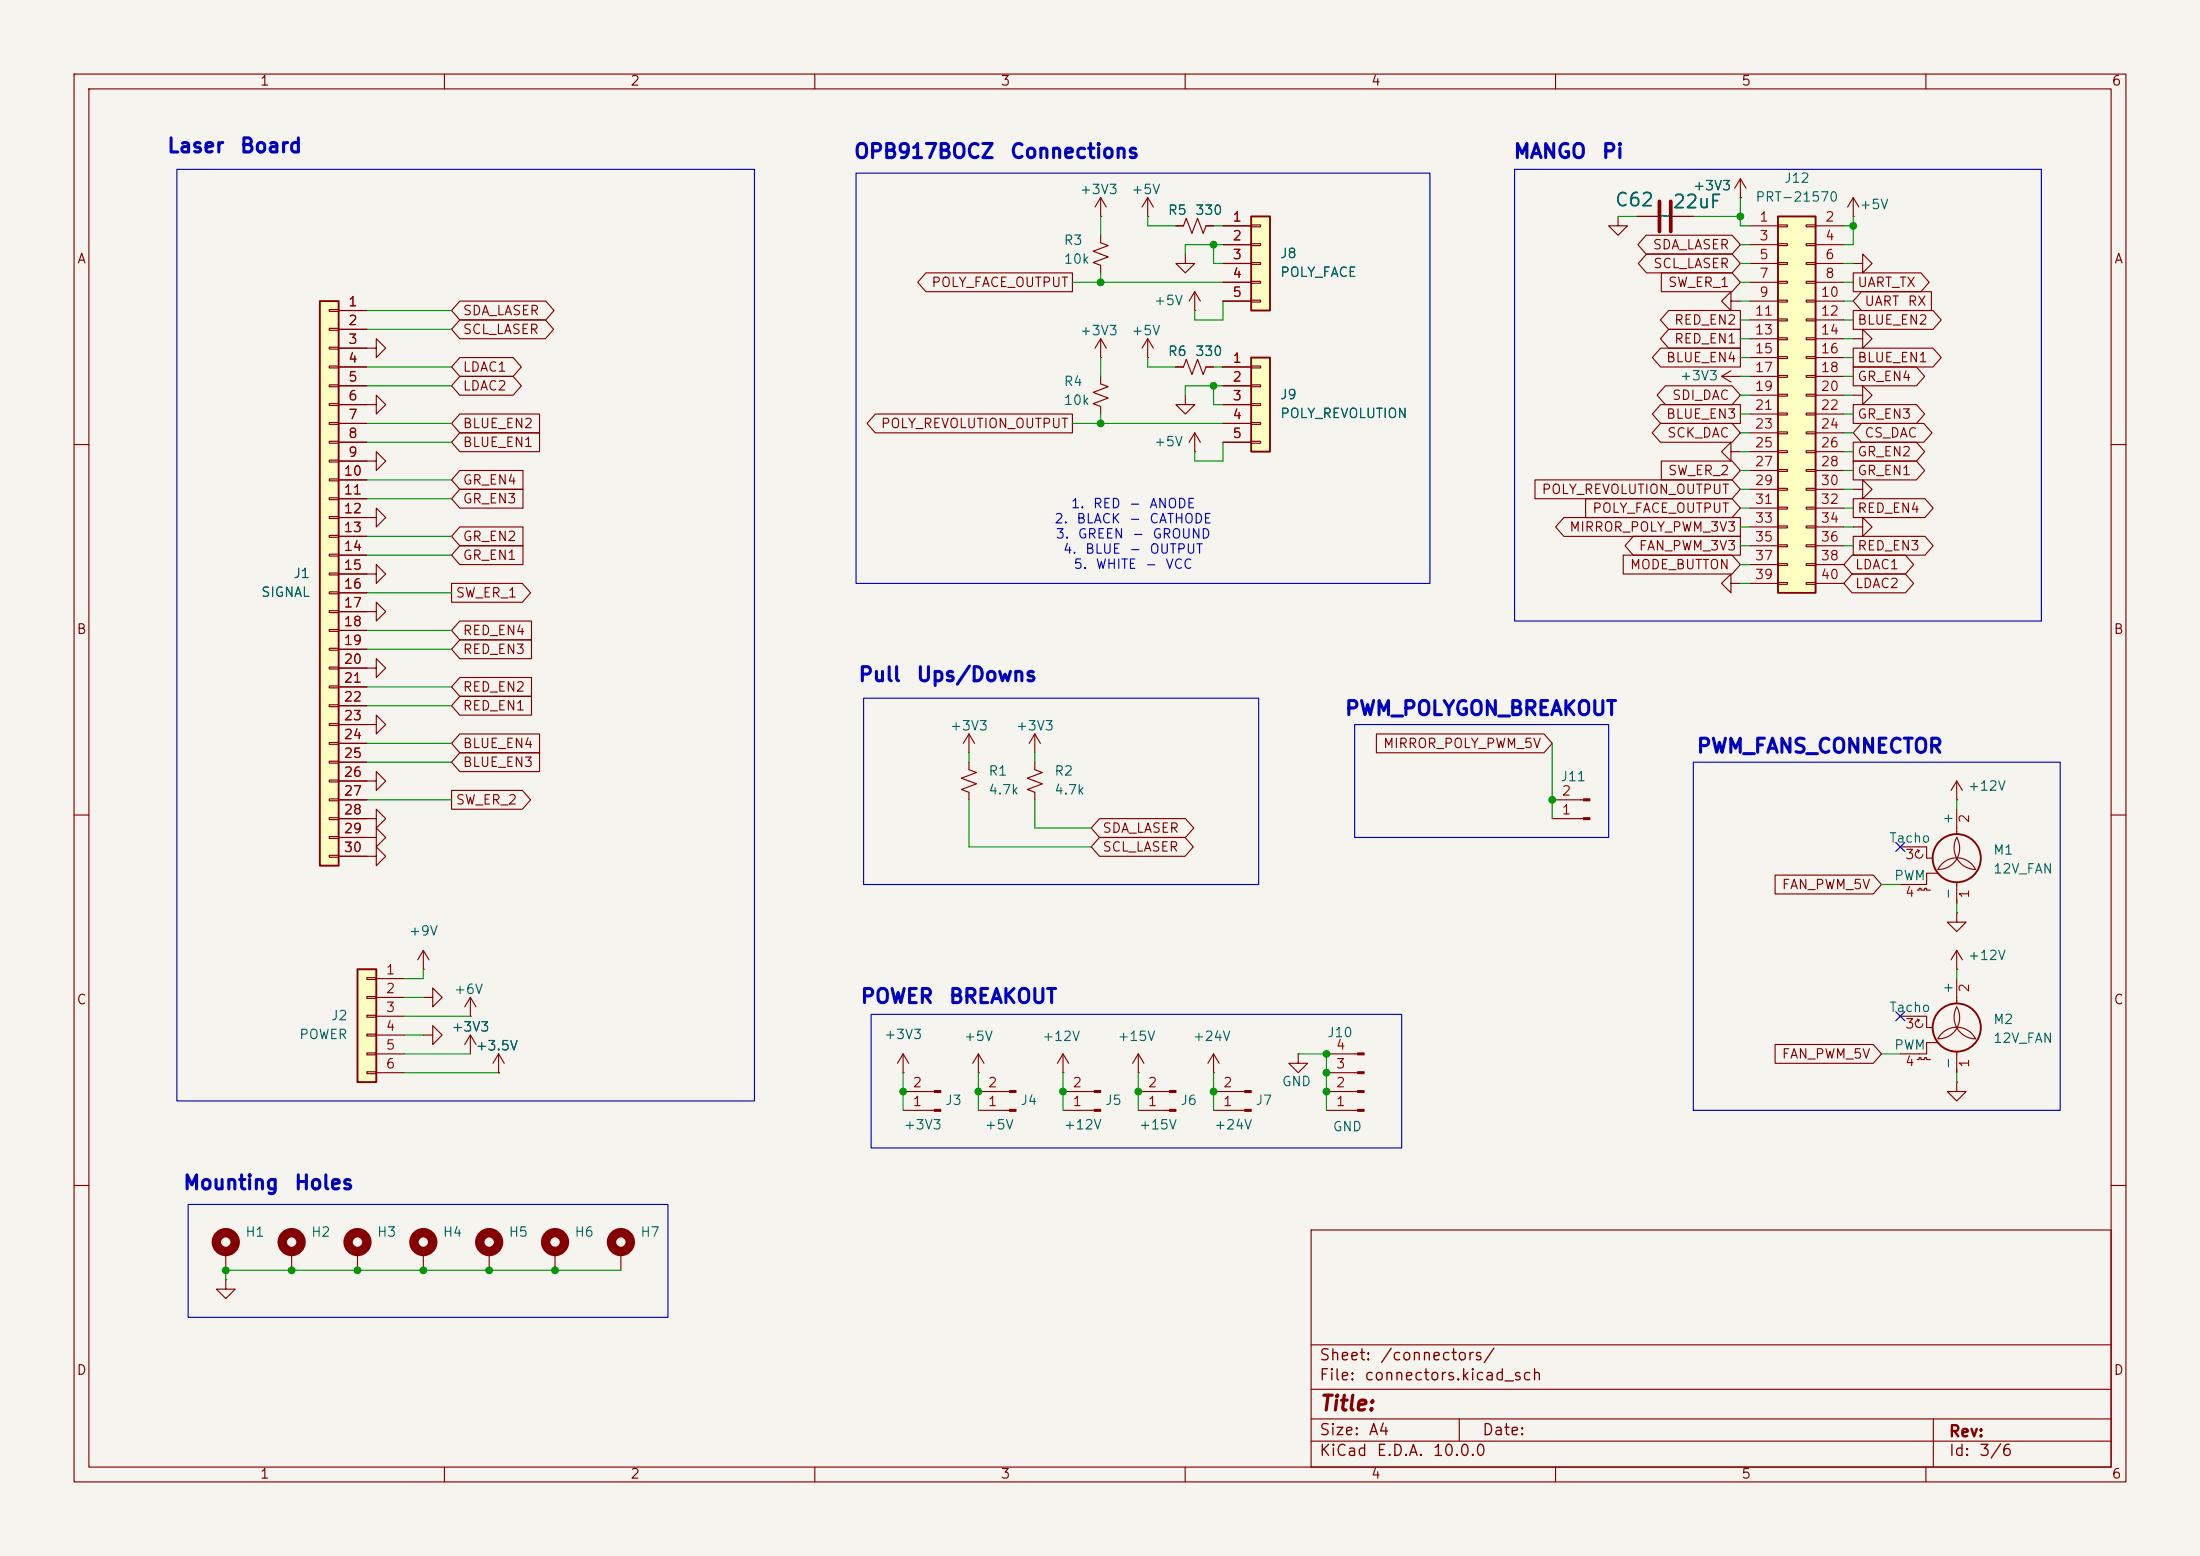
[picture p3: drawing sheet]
<svg xmlns="http://www.w3.org/2000/svg" width="297mm" height="210mm" viewBox="0 0 297 210" stroke-linecap="round" stroke-linejoin="round" font-family="sans-serif">
<path d="M0 0h297v210h-297z" fill="#f5f4ef" stroke="#f5f4ef" stroke-width=".14"/>
<g fill="none" stroke="#840000" stroke-width=".15">
<path d="M10 10h277v190h-277zM12 12h273v186h-273zM60 10v2M110 10v2M160 10v2M210 10v2M260 10v2M148.6 29.2h.1M148.6 26.7l-.8 1.2M148.6 26.7l.8 1.2M148.6 26.7v2.5M221 29.2h2.8"/>
<path d="M225.8 29.2h2.8M154.9 48.3h.1M154.9 45.7l-.7 1.3M154.9 45.7l.8 1.3M154.9 45.7v2.6M233.7 40.6v-1.2l-1.3 1.2 1.3 1.3v-1.3h1.2M250.2 45.7h1.3v-1.2l1.2 1.2-1.2 1.3v-1.3M10 60h2M285 60h2M10 110h2M130.8 102.9v1l1 .4-2 .7 2 .8-2 .8 1 .3v1.1M285 110h2"/>
<path d="M121.9 144.8h.1M121.9 142.2l-.7 1.3M121.9 142.2l.8 1.3M121.9 142.2v2.6M132.1 144.8h.1M132.1 142.2l-.8 1.3M132.1 142.2l.7 1.3M132.1 142.2v2.6M143.5 144.8h.1M143.5 142.2l-.8 1.3M143.5 142.2l.8 1.3M143.5 142.2v2.6"/>
<path d="M163.8 144.8h.1M163.8 142.2l-.7 1.3M163.8 142.2l.8 1.3M163.8 142.2v2.6M10 160h2M57.1 168.9v2.6M177 166h108v32h-108zM285 160h2M60 198v2M110 198v2M160 198v2M177 194.5h108"/>
<path d="M177 191.5h108M177 187.5h108M177 181.5h108M197 191.5v3M210 198v2M260 198v2M261 191.5v6.5"/>
</g>
<circle cx="57.1" cy="167.6" r="1.27" fill="none" stroke="#840000" stroke-width="1.3"/>
<path d="M224 27.2v4M225.6 27.2v4" fill="none" stroke="#840000" stroke-width=".51"/>
<path d="M43.2 40.6h2.5v76.2h-2.5z" fill="#ffffc2"/>
<path d="M43.2 40.6h2.5v76.2h-2.5z" fill="none" stroke="#840000" stroke-width=".25"/>
<g fill="none" stroke="#840000" stroke-width=".15">
<path d="M44.4 41.8h1.3v.2h-1.3zM44.4 44.3h1.3v.3h-1.3zM44.4 46.9h1.3v.2h-1.3zM44.4 49.4h1.3v.3h-1.3zM44.4 51.9h1.3v.3h-1.3zM44.4 54.5h1.3v.2h-1.3zM44.4 57h1.3v.3h-1.3zM44.4 59.6h1.3v.2h-1.3zM45.7 47h5.1v-1.3l1.3 1.3-1.3 1.3v-1.3M45.7 41.9h3.8M45.7 44.5h3.8M45.7 49.5h3.8"/>
<path d="M45.7 52.1h3.8M45.7 54.6h3.8M45.7 57.2h3.8M45.7 59.7h3.8M44.4 62.1h1.3v.3h-1.3zM44.4 64.6h1.3v.3h-1.3zM44.4 67.2h1.3v.2h-1.3zM44.4 69.7h1.3v.3h-1.3zM44.4 72.3h1.3v.2h-1.3zM44.4 74.8h1.3v.3h-1.3zM44.4 77.3h1.3v.3h-1.3zM44.4 79.9h1.3v.2h-1.3z"/>
<path d="M45.7 62.2h3.8M45.7 64.8h3.8M45.7 67.3h3.8M45.7 69.9h3.8M45.7 72.4h3.8M45.7 74.9h3.8M45.7 77.5h3.8M44.4 82.4h1.3v.3h-1.3zM44.4 85h1.3v.2h-1.3zM44.4 87.5h1.3v.3h-1.3zM44.4 90h1.3v.3h-1.3zM44.4 92.6h1.3v.2h-1.3z"/>
<path d="M44.4 95.1h1.3v.3h-1.3zM44.4 97.7h1.3v.2h-1.3zM45.7 80h3.8M45.7 82.6h3.8M45.7 85.1h3.8M45.7 87.6h3.8M45.7 90.2h3.8M45.7 92.7h3.8M45.7 95.3h3.8M45.7 97.8h3.8M44.4 100.2h1.3v.3h-1.3zM44.4 102.7h1.3v.3h-1.3z"/>
<path d="M44.4 105.3h1.3v.2h-1.3zM44.4 107.8h1.3v.3h-1.3zM44.4 110.4h1.3v.2h-1.3zM44.4 112.9h1.3v.3h-1.3zM44.4 115.4h1.3v.3h-1.3zM45.7 113h5.1v-1.2l1.3 1.2-1.3 1.3v-1.3M45.7 110.5h5.1v-1.3l1.3 1.3-1.3 1.3v-1.3M45.7 115.6h5.1v-1.3l1.3 1.3-1.3 1.2v-1.2M45.7 100.3h3.8M45.7 102.9h3.8M45.7 105.4h3.8M45.7 108h3.8"/>
<path d="M63.5 137.2h.1M63.5 134.6l-.8 1.3M63.5 134.6l.8 1.3M63.5 134.6v2.6"/>
</g>
<path d="M48.3 130.8h2.5v15.3h-2.5z" fill="#ffffc2"/>
<path d="M48.3 130.8h2.5v15.3h-2.5z" fill="none" stroke="#840000" stroke-width=".25"/>
<g fill="none" stroke="#840000" stroke-width=".15">
<path d="M218.4 29.2v1.3h1.3l-1.3 1.3-1.2-1.3h1.2M234.9 26.7h.1M234.9 24.1l-.7 1.3M234.9 24.1l.8 1.3M234.9 24.1v2.6M232.4 50.8l1.3 .8M232.4 50.8h2.5M233.7 50l-1.3 .8M234.9 50.8h.1M233.7 61v-1.3l-1.3 1.3 1.3 1.2v-1.2h1.2M233.7 78.7v-1.2l-1.3 1.2 1.3 1.3v-1.3h1.2M49.5 132h1.3v.2h-1.3z"/>
<path d="M49.5 134.5h1.3v.2h-1.3zM49.5 137h1.3v.3h-1.3zM49.5 139.6h1.3v.2h-1.3zM50.8 132.1h3.8M50.8 134.6h3.8M50.8 137.2h3.8M50.8 139.7h3.8M57.1 130.8h.1M57.1 134.6h1.3v-1.2l1.3 1.2-1.3 1.3v-1.3M57.1 128.3l-.7 1.2M57.1 128.3l.8 1.2M57.1 128.3v2.5"/>
<path d="M49.5 142.1h1.3v.3h-1.3zM49.5 144.7h1.3v.2h-1.3zM50.8 142.2h3.8M50.8 144.8h3.8"/>
</g>
<path d="M240 29.2h5.1v50.8h-5.1z" fill="#ffffc2"/>
<g fill="none" stroke="#840000" stroke-width=".25">
<path d="M240 29.2h5.1v50.8h-5.1z"/>
<circle cx="264.2" cy="115.8" r="3.3"/>
<circle cx="264.2" cy="138.7" r="3.3"/>
</g>
<g fill="none" stroke="#840000" stroke-width=".15">
<path d="M148.6 31.8v1l1 .3-2 .8 2 .8-2 .7 1 .4v1M154.9 29.2h.1M154.9 26.7l-.7 1.2M154.9 26.7l.8 1.2M154.9 26.7v2.5M236.2 30.5h3.8M236.2 33h3.8M236.2 35.6h3.8M236.2 38.1h3.8M240 30.4h1.3v.2h-1.3zM240 32.9h1.3v.2h-1.3zM240 35.4h1.3v.3h-1.3z"/>
<path d="M240 38h1.3v.2h-1.3zM243.8 30.4h1.3v.2h-1.3zM243.8 32.9h1.3v.2h-1.3zM243.8 35.4h1.3v.3h-1.3zM243.8 38h1.3v.2h-1.3zM245.1 30.5h3.8M245.1 33h3.8M245.1 35.6h3.8M245.1 38.1h3.8M250.2 35.6h1.3v-1.3l1.2 1.3-1.2 1.2v-1.2M250.2 29.2h.1M250.2 26.7l-.8 1.2"/>
<path d="M250.2 26.7l.8 1.2M250.2 26.7v2.5M236.2 40.6h3.8M236.2 43.2h3.8M236.2 45.7h3.8M236.2 48.3h3.8M236.2 50.8h3.8M236.2 53.3h3.8M236.2 55.9h3.8M236.2 58.4h3.8M240 40.5h1.3v.3h-1.3zM240 43.1h1.3v.2h-1.3z"/>
<path d="M240 45.6h1.3v.2h-1.3zM240 48.1h1.3v.3h-1.3zM240 50.7h1.3v.2h-1.3zM240 53.2h1.3v.3h-1.3zM240 55.8h1.3v.2h-1.3zM240 58.3h1.3v.2h-1.3zM243.8 40.5h1.3v.3h-1.3zM243.8 43.1h1.3v.2h-1.3zM243.8 45.6h1.3v.2h-1.3zM243.8 48.1h1.3v.3h-1.3zM243.8 50.7h1.3v.2h-1.3zM243.8 53.2h1.3v.3h-1.3z"/>
<path d="M243.8 55.8h1.3v.2h-1.3zM243.8 58.3h1.3v.2h-1.3zM245.1 40.6h3.8M245.1 43.2h3.8M245.1 45.7h3.8M245.1 48.3h3.8M245.1 50.8h3.8M245.1 53.3h3.8M245.1 55.9h3.8M245.1 58.4h3.8M250.2 53.3h1.3v-1.2l1.2 1.2-1.2 1.3v-1.3M236.2 61h3.8"/>
<path d="M236.2 63.5h3.8M236.2 66h3.8M236.2 68.6h3.8M236.2 71.1h3.8M236.2 73.7h3.8M236.2 76.2h3.8M236.2 78.7h3.8M240 60.8h1.3v.3h-1.3zM240 63.4h1.3v.2h-1.3zM240 65.9h1.3v.3h-1.3zM240 68.5h1.3v.2h-1.3zM240 71h1.3v.2h-1.3z"/>
<path d="M240 73.5h1.3v.3h-1.3zM240 76.1h1.3v.2h-1.3zM240 78.6h1.3v.3h-1.3zM243.8 60.8h1.3v.3h-1.3zM243.8 63.4h1.3v.2h-1.3zM243.8 65.9h1.3v.3h-1.3zM243.8 68.5h1.3v.2h-1.3zM243.8 71h1.3v.2h-1.3zM243.8 73.5h1.3v.3h-1.3zM243.8 76.1h1.3v.2h-1.3zM243.8 78.6h1.3v.3h-1.3zM245.1 61h3.8"/>
<path d="M245.1 63.5h3.8M245.1 66h3.8M245.1 68.6h3.8M245.1 71.1h3.8M245.1 73.7h3.8M245.1 76.2h3.8M245.1 78.7h3.8M250.2 71.1h1.3v-1.2l1.2 1.2-1.2 1.3v-1.3M250.2 66h1.3v-1.2l1.2 1.2-1.2 1.3v-1.3M49.5 97.8h1.3v-1.3l1.3 1.3-1.3 1.3v-1.3M130.8 99.1l-.8 1.2M130.8 99.1l.8 1.2"/>
<path d="M130.8 99.1v2.5M139.7 99.1v2.5M139.7 99.1l-.8 1.2M139.7 99.1l.8 1.2M49.5 105.4h1.3v-1.3l1.3 1.3-1.3 1.3v-1.3M139.7 102.9v1l1 .4-2 .7 2 .8-2 .8 1 .3v1.1M209.5 110.5h4.3M209.5 108h4.3M256.5 114.3h3.6v1.5h.8M258.8 114.7l.3 .1M259.1 114.8a.51 .51 0 0 0-.5 .5 .51 .51 0 0 0 .5 .5 .51 .51 0 0 0 .5-.5M259.1 114.8l-.1 .3"/>
<path d="M261.6 117.9h-1.5v1.5h-3.6M264.2 108h.1M264.2 113a2.86 2.86 0 0 1-2.6 4.3 2.84 2.84 0 0 1 2.6-1.5 2.84 2.84 0 0 1 2.5 1.5 2.92 2.92 0 0 1-2.5-4.3zM264.2 105.4l-.8 1.3M264.2 105.4l.7 1.3M264.2 105.4v2.6M264.2 109.2v3.4M264.2 119.1v2.8M57.1 139.7h1.3v-1.3l1.3 1.3-1.3 1.3v-1.3M63.5 139.7l-.8 1.3M63.5 139.7l.8 1.3M63.5 139.7v2.5"/>
<path d="M256.5 137.2h3.6v1.5h.8M258.8 120.1h.3v-.2h.2v.2h.5v-.2h.3v.2h.5M258.8 137.5l.3 .2M259.1 137.7a.51 .51 0 0 0-.5 .5 .51 .51 0 0 0 .5 .5 .51 .51 0 0 0 .5-.5M259.1 137.7l-.1 .2M264.2 123.2v1.3h1.2l-1.2 1.2-1.3-1.2h1.3M264.2 123.2h.1M264.2 135.9a2.86 2.86 0 0 1-2.6 4.3 2.84 2.84 0 0 1 2.6-1.6 2.84 2.84 0 0 1 2.5 1.6 2.92 2.92 0 0 1-2.5-4.3zM264.2 130.8h.1M264.2 128.3v2.5M264.2 132.1v3.3M264.2 128.3l-.8 1.2"/>
<path d="M264.2 128.3l.7 1.2M67.3 144.8h.1M67.3 142.2l-.8 1.3M67.3 142.2l.8 1.3M67.3 142.2v2.6M121.9 149.9h4.2M121.9 147.3h4.2M132.1 149.9h4.2M132.1 147.3h4.2M143.5 149.9h4.2M143.5 147.3h4.2M153.7 149.9h4.2"/>
<path d="M153.7 147.3h4.2M163.8 149.9h4.2M163.8 147.3h4.2M175.3 142.2v1.3h1.2l-1.2 1.3-1.3-1.3h1.3M175.3 142.2h.1M179.1 149.9h4.2M179.1 147.3h4.2M179.1 144.8h4.2M179.1 142.2h4.2M258.8 143h.3v-.3h.2v.3h.5v-.3h.3v.3h.5M261.6 140.7h-1.5v1.5h-3.6M264.2 146.1v1.2h1.2l-1.2 1.3-1.3-1.3h1.3"/>
<path d="M264.2 146.1h.1M264.2 141.9v2.9M30.5 172.7v1.3h1.2l-1.2 1.3-1.3-1.3h1.3M30.5 172.7h.1M30.5 168.9v2.6M39.4 168.9v2.6M48.3 168.9v2.6M83.8 168.9v2.6"/>
</g>
<g fill="#840000" stroke="#840000" stroke-width=".15">
<path d="M183.3 149.7h.8v.3h-.8z"/>
<path d="M183.3 147.2h.8v.2h-.8z"/>
<path d="M183.3 144.7h.8v.2h-.8z"/>
<path d="M183.3 142.1h.8v.3h-.8z"/>
<path d="M168 149.7h.9v.3h-.9z"/>
<path d="M168 147.2h.9v.2h-.9z"/>
<path d="M147.7 149.7h.9v.3h-.9z"/>
<path d="M147.7 147.2h.9v.2h-.9z"/>
<path d="M136.3 149.7h.9v.3h-.9z"/>
<path d="M136.3 147.2h.9v.2h-.9z"/>
<path d="M157.9 149.7h.8v.3h-.8z"/>
<path d="M157.9 147.2h.8v.2h-.8z"/>
<path d="M126.1 149.7h.9v.3h-.9z"/>
<path d="M126.1 147.2h.9v.2h-.9z"/>
<path d="M213.8 110.4h.8v.2h-.8z"/>
<path d="M213.8 107.8h.8v.3h-.8z"/>
</g>
<g fill="none" stroke="#840000" stroke-width="1.3">
<circle cx="30.5" cy="167.6" r="1.27"/>
<circle cx="39.4" cy="167.6" r="1.27"/>
<circle cx="48.3" cy="167.6" r="1.27"/>
<circle cx="83.8" cy="167.6" r="1.27"/>
</g>
<path d="M168.9 29.2h2.5v12.7h-2.5z" fill="#ffffc2"/>
<path d="M168.9 29.2h2.5v12.7h-2.5z" fill="none" stroke="#840000" stroke-width=".25"/>
<g fill="none" stroke="#840000" stroke-width=".15">
<path d="M165.1 30.5h3.8M165.1 33h3.8M165.1 35.6h3.8M165.1 38.1h3.8M168.9 30.4h1.3v.2h-1.3zM168.9 32.9h1.3v.2h-1.3zM168.9 35.4h1.3v.3h-1.3zM168.9 38h1.3v.2h-1.3zM165.1 40.6h3.8M168.9 40.5h1.3v.3h-1.3zM49.5 77.5h1.3v-1.3l1.3 1.3-1.3 1.2v-1.2M49.5 90.2h1.3v-1.3l1.3 1.3-1.3 1.2v-1.2"/>
<path d="M49.5 82.6h1.3v-1.3l1.3 1.3-1.3 1.2v-1.2"/>
</g>
<path d="M168.9 48.3h2.5v12.7h-2.5z" fill="#ffffc2"/>
<path d="M168.9 48.3h2.5v12.7h-2.5z" fill="none" stroke="#840000" stroke-width=".25"/>
<g fill="none" stroke="#840000" stroke-width=".15">
<path d="M125 36.8h19.8v2.6h-19.8l-1.1-1.3zM158.7 30.5h1.1l.3-1 .8 2 .8-2 .7 2 .4-1h1M160 34.3v1.3h1.3l-1.3 1.2-1.3-1.2h1.3M161.3 39.4l-.8 1.2M161.3 39.4l.8 1.2M161.3 39.4v2.5M165.1 30.5h3.8M165.1 33h3.8M165.1 35.6h3.8M165.1 38.1h3.8M221 29.2h2.8M222.2 31.7h11.6l1.1 1.3-1.1 1.3h-11.6l-1.1-1.3z"/>
<path d="M222.3 34.3h11.5l1.1 1.3-1.1 1.2h-11.5l-1.1-1.2zM224.3 36.8h9.5l1.1 1.3-1.1 1.3h-9.5zM225.8 29.2h2.8M234.9 26.7h.1M250.2 36.8h9.1l1.1 1.3-1.1 1.3h-9.1zM251.3 39.4h9.4v2.5h-9.4l-1.1-1.3zM45.7 54.6h5.1v-1.3l1.3 1.3-1.3 1.3v-1.3M45.7 49.5h3.8M45.7 52.1h3.8M45.7 57.2h3.8M45.7 59.7h3.8M45.7 41.9h3.8"/>
<path d="M45.7 44.5h3.8M45.7 47h3.8M62.1 58.4h10.7v2.6h-10.7l-1.1-1.3zM62.1 55.9h10.7v2.5h-10.7l-1.1-1.2zM62.1 48.3h7.2l1.1 1.2-1.1 1.3h-7.2l-1.1-1.3zM62.1 43.2h11.5l1.1 1.3-1.1 1.2h-11.5l-1.1-1.2zM62.1 40.6h11.6l1.1 1.3-1.1 1.3h-11.6l-1.1-1.3zM62.1 50.8h7.2l1.1 1.3-1.1 1.2h-7.2l-1.1-1.2zM118.2 55.9h26.6v2.5h-26.6l-1.1-1.2zM148.6 50.8v1l1 .4-2 .8 2 .7-2 .8 1 .4v1M148.6 48.3h.1M148.6 45.7v2.6"/>
<path d="M148.6 45.7l-.8 1.3M148.6 45.7l.8 1.3M158.7 49.5h1.1l.3-1 .8 2 .8-2 .7 2 .4-1h1M160 53.3v1.3h1.3l-1.3 1.3-1.3-1.3h1.3M161.3 41.9h.1M161.3 58.4v2.6M161.3 58.4l-.8 1.3M161.3 58.4l.8 1.3M165.1 49.5h3.8M165.1 52.1h3.8M165.1 54.6h3.8M165.1 57.2h3.8"/>
<path d="M165.1 59.7h3.8M165.1 40.6h3.8M168.9 49.4h1.3v.3h-1.3zM168.9 51.9h1.3v.3h-1.3zM168.9 54.5h1.3v.2h-1.3zM168.9 57h1.3v.3h-1.3zM168.9 59.6h1.3v.2h-1.3zM224.2 57.1h9.6l1.1 1.3-1.1 1.3h-9.6l-1.2-1.3zM224.2 54.6h10.7v2.6h-10.7l-1.1-1.3zM224.2 47h10.7v2.5h-10.7l-1.1-1.2zM224.8 52.1h9l1.1 1.2-1.1 1.3h-9l-1.1-1.3zM225.3 44.4h9.6v2.6h-9.6l-1.1-1.3z"/>
<path d="M225.3 41.9h9.6v2.6h-9.6l-1.1-1.3zM250.2 47h10.8l1.1 1.3-1.1 1.2h-10.8zM250.2 49.5h8.5l1.1 1.3-1.1 1.3h-8.5zM250.2 54.6h8.5l1.1 1.3-1.1 1.3h-8.5zM250.2 59.7h8.5l1.1 1.3-1.1 1.2h-8.5zM250.2 41.9h10.8l1.1 1.3-1.1 1.3h-10.8zM251.3 57.1h8.4l1.1 1.3-1.1 1.3h-8.4l-1.1-1.3zM45.7 69.9h5.1v-1.3l1.3 1.3-1.3 1.2v-1.2M45.7 62.2h5.1v-1.2l1.3 1.2-1.3 1.3v-1.3M45.7 64.8h3.8M45.7 67.3h3.8M45.7 72.4h3.8"/>
<path d="M45.7 74.9h3.8M45.7 77.5h3.8M61 78.7h9.5l1.1 1.3-1.1 1.3h-9.5zM62.1 66h8.5v2.6h-8.5l-1.1-1.3zM62.1 63.5h8.5v2.5h-8.5l-1.1-1.2zM62.1 71.1h8.5v2.6h-8.5l-1.1-1.3zM62.1 73.7h8.5v2.5h-8.5l-1.1-1.3zM161.3 61h.1M207.2 64.8h26.6l1.1 1.2-1.1 1.3h-26.6zM211.1 69.8h23.8v2.6h-23.8l-1.1-1.3zM214.1 67.3h19.7l1.1 1.3-1.1 1.3h-19.7zM219.1 74.9h14.7l1.1 1.3-1.1 1.3h-14.7z"/>
<path d="M220.5 72.4h14.4v2.5h-14.4l-1.1-1.2zM224.3 62.2h9.5l1.1 1.3-1.1 1.3h-9.5zM250 77.5h7.2l1.1 1.2-1.1 1.3h-7.2l-1.1-1.3zM250 74.9h7.2l1.1 1.3-1.1 1.3h-7.2l-1.1-1.3zM250.2 72.4h9.7l1.1 1.3-1.1 1.2h-9.7zM250.2 62.2h8.5l1.1 1.3-1.1 1.3h-8.5zM250.2 67.3h9.7l1.1 1.3-1.1 1.3h-9.7zM45.7 80h3.8M45.7 82.6h3.8M45.7 85.1h3.8M45.7 87.6h3.8M45.7 90.2h3.8"/>
<path d="M45.7 92.7h3.8M45.7 95.3h3.8M45.7 97.8h3.8M62.1 86.4h9.7v2.5h-9.7l-1.1-1.3zM62.1 91.4h9.7v2.6h-9.7l-1.1-1.3zM62.1 94h9.7v2.5h-9.7l-1.1-1.2zM62.1 99.1h10.7v2.5h-10.7l-1.1-1.3zM62.1 83.8h9.7v2.6h-9.7l-1.1-1.3zM185.8 99.1h22.6l1.1 1.2-1.1 1.3h-22.6zM45.7 100.3h3.8M45.7 102.9h3.8M45.7 105.4h3.8"/>
<path d="M45.7 108h3.8M45.7 110.5h3.8M45.7 113h3.8M45.7 115.6h3.8M61 106.7h9.5l1.1 1.3-1.1 1.2h-9.5zM62.1 101.6h10.7v2.5h-10.7l-1.1-1.2zM148.4 110.5h11.6l1.2 1.3-1.2 1.2h-11.6l-1.1-1.2zM148.4 113h11.6l1.1 1.3-1.1 1.3h-11.6l-1.1-1.3zM239.6 118.1h13.3l1.1 1.3-1.1 1.3h-13.3zM67.3 144.8h.1M153.7 144.8h.1M153.7 142.2l-.8 1.3"/>
<path d="M153.7 142.2l.7 1.3M153.7 142.2v2.6M239.6 141h13.3l1.1 1.2-1.1 1.3h-13.3zM66 168.9v2.6M74.9 168.9v2.6"/>
</g>
<g fill="none" stroke="#840000" stroke-width="1.3">
<circle cx="66" cy="167.6" r="1.27"/>
<circle cx="74.9" cy="167.6" r="1.27"/>
</g>
<g fill="none" stroke="#009600" stroke-width=".15">
<path d="M144.8 38.1h20.3M148.6 29.2v2.6M148.6 36.8v1.3M154.9 29.2v1.3h3.8M163.8 33v2.6h1.3M163.8 30.5h1.3M165.1 33h-5.1v1.3M218.4 29.2h2.6M228.6 29.2h6.3M234.9 38.1h1.3M234.9 35.6h1.3M234.9 33h1.3"/>
<path d="M234.9 26.7v3.8h1.3M248.9 38.1h1.3M248.9 35.6h1.3M248.9 30.5h1.3M250.2 29.2v3.8h-1.3M49.5 44.5h11.5M49.5 41.9h11.5M49.5 52.1h11.5M49.5 49.5h11.5M49.5 57.2h11.5M49.5 59.7h11.5M144.8 57.2h20.3"/>
<path d="M148.6 48.3v2.5M148.6 55.9v1.3M154.9 48.3v1.2h3.8M163.8 52.1v2.5h1.3M163.8 49.5h1.3M165.1 52.1h-5.1v1.2M165.1 40.6v2.6h-3.8v-1.3M165.1 59.7v2.5h-3.8v-1.2M234.9 43.2h1.3M234.9 40.6h1.3M234.9 55.9h1.3M234.9 45.7h1.3"/>
<path d="M234.9 53.3h1.3M234.9 48.3h1.3M234.9 50.8h1.3M234.9 58.4h1.3M248.9 43.2h1.3M248.9 40.6h1.3M248.9 55.9h1.3M248.9 45.7h1.3M248.9 53.3h1.3M248.9 48.3h1.3M248.9 50.8h1.3M248.9 58.4h1.3"/>
<path d="M49.5 74.9h11.5M49.5 72.4h11.5M49.5 64.8h11.5M49.5 67.3h11.5M234.9 63.5h1.3M234.9 61h1.3M234.9 66h1.3M234.9 73.7h1.3M234.9 71.1h1.3M234.9 68.6h1.3M234.9 76.2h1.3M234.9 78.7h1.3"/>
<path d="M248.9 63.5h1.3M248.9 61h1.3M248.9 66h1.3M248.9 73.7h1.3M248.9 71.1h1.3M248.9 68.6h1.3M49.5 92.7h11.5M49.5 95.3h11.5M49.5 87.6h11.5M49.5 85.1h11.5M49.5 80h11.5M49.5 102.9h11.5"/>
<path d="M49.5 108h11.5M49.5 100.3h11.5M130.8 108v6.3h16.5M130.8 101.6v1.3M139.7 101.6v1.3M139.7 108v3.8h7.6M209.5 100.3v10.2M254 119.4h2.5M264.2 108v1.2M54.6 137.2h8.9M54.6 139.7h2.5M54.6 134.6h2.5"/>
<path d="M57.1 130.8v1.3h-2.5M264.2 121.9v1.3M264.2 130.8v1.3M54.6 142.2h8.9M54.6 144.8h12.7M121.9 144.8v5.1M132.1 144.8v5.1M143.5 144.8v5.1M153.7 144.8v5.1M163.8 144.8v5.1M175.3 142.2h3.8v7.7M254 142.2h2.5"/>
<path d="M264.2 144.8v1.3M83.8 171.5h-53.3v1.2"/>
</g>
<path d="M255.9 113.7l1.2 1.2M257.1 113.7l-1.2 1.2M255.9 136.6l1.2 1.2M257.1 136.6l-1.2 1.2" fill="none" stroke="#000084" stroke-width=".15"/>
<path d="M23.9 22.9h78v125.7h-78zM115.6 23.4h77.4v55.3h-77.4zM204.5 22.9h71.1v60.9h-71.1zM116.6 94.2h53.3v25.2h-53.3zM182.9 97.8h34.3v15.2h-34.3zM228.6 102.9h49.5v47h-49.5zM117.6 136.9h71.6v18h-71.6zM25.4 162.6h64.8v15.2h-64.8z" fill="none" stroke="#0000c2" stroke-width=".15"/>
<g fill="#009600" stroke="#009600" stroke-width=".14">
<circle cx="163.8" cy="33" r=".46"/>
<circle cx="163.8" cy="52.1" r=".46"/>
<circle cx="148.6" cy="38.1" r=".46"/>
<circle cx="143.5" cy="147.3" r=".46"/>
<circle cx="148.6" cy="57.2" r=".46"/>
<circle cx="179.1" cy="147.3" r=".46"/>
<circle cx="179.1" cy="144.8" r=".46"/>
<circle cx="153.7" cy="147.3" r=".46"/>
<circle cx="163.8" cy="147.3" r=".46"/>
<circle cx="179.1" cy="142.2" r=".46"/>
<circle cx="121.9" cy="147.3" r=".46"/>
<circle cx="132.1" cy="147.3" r=".46"/>
<circle cx="57.1" cy="171.5" r=".46"/>
<circle cx="66" cy="171.5" r=".46"/>
<circle cx="74.9" cy="171.5" r=".46"/>
<circle cx="30.5" cy="171.5" r=".46"/>
<circle cx="48.3" cy="171.5" r=".46"/>
<circle cx="39.4" cy="171.5" r=".46"/>
<circle cx="234.9" cy="29.2" r=".46"/>
<circle cx="250.2" cy="30.5" r=".46"/>
<circle cx="209.5" cy="108" r=".46"/>
</g>
<text font-size="2" fill="#840000" x="178" y="190.9">Title:</text>
<g font-size="1.9" fill="#0000c2">
<text x="22.5" y="21.1">Laser</text>
<text x="32.3" y="21.1">Board</text>
<text x="115.2" y="21.8">OPB917BOCZ</text>
<text x="136.2" y="21.8">Connections</text>
<text x="204.2" y="21.8">MANGO</text>
<text x="216.1" y="21.8">Pi</text>
<text x="115.8" y="92.5">Pull</text>
<text x="123.6" y="92.5">Ups/Downs</text>
<text x="181.4" y="97">PWM_POLYGON_BREAKOUT</text>
<text x="228.9" y="102.1">PWM_FANS_CONNECTOR</text>
<text x="116.1" y="135.9">POWER</text>
<text x="128" y="135.9">BREAKOUT</text>
<text x="24.6" y="161">Mounting</text>
<text x="39.6" y="161">Holes</text>
</g>
<g font-size="1.8" fill="#006464">
<text x="217.9" y="28.3">C62</text>
<text x="225.7" y="28.5">22uF</text>
</g>
<g font-size="1.5" fill="#840000">
<text x="178" y="184">Sheet:</text>
<text x="186.2" y="184">/connectors/</text>
<text x="178" y="186.7">File:</text>
<text x="184.1" y="186.7">connectors.kicad_sch</text>
<text x="178" y="196.9">KiCad</text>
<text x="178" y="194.1">Size:</text>
<text x="184.7" y="194.1">A4</text>
<text x="185.7" y="196.9">E.D.A.</text>
<text x="193.3" y="196.9">10.0.0</text>
<text x="200" y="194.1">Date:</text>
<text x="263" y="194.3">Rev:</text>
<text x="263" y="196.9">Id:</text>
<text x="267.1" y="196.9">3/6</text>
</g>
<g font-size="1.3" fill="#840000">
<text x="35" y="11.9">1</text>
<text x="85" y="11.9">2</text>
<text x="135" y="11.9">3</text>
<text x="185" y="11.9">4</text>
<text x="235" y="11.9">5</text>
<text x="285" y="11.9">6</text>
<text x="10.3" y="35.9">A</text>
<text x="223" y="34">SDA_LASER</text>
<text x="285.3" y="35.9">A</text>
<text x="125.7" y="39.1">POLY_FACE_OUTPUT</text>
<text x="223.1" y="36.5">SCL_LASER</text>
<text x="225.1" y="39.1">SW_ER_1</text>
<text x="250.7" y="39.1">UART_TX</text>
<text x="251.6" y="41.6">UART</text>
<text x="257.4" y="41.6">RX</text>
<text x="62.4" y="45.4">SCL_LASER</text>
<text x="62.4" y="42.9">SDA_LASER</text>
<text x="225.9" y="46.7">RED_EN1</text>
<text x="225.9" y="44.1">RED_EN2</text>
<text x="250.7" y="44.1">BLUE_EN2</text>
<text x="62.4" y="50.5">LDAC1</text>
<text x="62.4" y="53">LDAC2</text>
<text x="224.8" y="49.2">BLUE_EN4</text>
<text x="250.7" y="49.2">BLUE_EN1</text>
<text x="250.7" y="51.8">GR_EN4</text>
<text x="62.4" y="58.1">BLUE_EN2</text>
<text x="118.8" y="58.1">POLY_REVOLUTION_OUTPUT</text>
<text x="224.8" y="56.8">BLUE_EN3</text>
<text x="225" y="59.4">SCK_DAC</text>
<text x="225.6" y="54.3">SDI_DAC</text>
<text x="250.7" y="56.8">GR_EN3</text>
<text x="251.6" y="59.4">CS_DAC</text>
<text x="62.4" y="65.7">GR_EN4</text>
<text x="62.4" y="60.6">BLUE_EN1</text>
<text x="225.1" y="64.5">SW_ER_2</text>
<text x="250.7" y="64.5">GR_EN1</text>
<text x="250.7" y="61.9">GR_EN2</text>
<text x="62.4" y="68.3">GR_EN3</text>
<text x="208" y="67">POLY_REVOLUTION_OUTPUT</text>
<text x="214.9" y="69.5">POLY_FACE_OUTPUT</text>
<text x="250.7" y="69.5">RED_EN4</text>
<text x="62.4" y="73.3">GR_EN2</text>
<text x="62.4" y="75.9">GR_EN1</text>
<text x="211.8" y="72.1">MIRROR_POLY_PWM_3V3</text>
<text x="220" y="77.2">MODE_BUTTON</text>
<text x="221.1" y="74.6">FAN_PWM_3V3</text>
<text x="250.3" y="77.2">LDAC1</text>
<text x="250.7" y="74.6">RED_EN3</text>
<text x="61.4" y="81">SW_ER_1</text>
<text x="250.3" y="79.7">LDAC2</text>
<text x="10.3" y="85.9">B</text>
<text x="62.4" y="88.6">RED_EN3</text>
<text x="62.4" y="86">RED_EN4</text>
<text x="285.3" y="85.9">B</text>
<text x="62.4" y="93.7">RED_EN2</text>
<text x="62.4" y="96.2">RED_EN1</text>
<text x="62.4" y="101.3">BLUE_EN4</text>
<text x="186.6" y="101.3">MIRROR_POLY_PWM_5V</text>
<text x="62.4" y="103.8">BLUE_EN3</text>
<text x="61.4" y="108.9">SW_ER_2</text>
<text x="148.7" y="112.7">SDA_LASER</text>
<text x="148.7" y="115.3">SCL_LASER</text>
<text x="240.5" y="120.3">FAN_PWM_5V</text>
<text x="10.3" y="135.9">C</text>
<text x="285.3" y="135.9">C</text>
<text x="240.5" y="143.2">FAN_PWM_5V</text>
<text x="10.3" y="185.9">D</text>
<text x="285.3" y="185.9">D</text>
<text x="35" y="199.9">1</text>
<text x="85" y="199.9">2</text>
<text x="135" y="199.9">3</text>
<text x="185" y="199.9">4</text>
<text x="235" y="199.9">5</text>
<text x="285" y="199.9">6</text>
</g>
<g font-size="1.3" fill="#006464">
<text x="145.7" y="26.5">+3V3</text>
<text x="152.6" y="26.5">+5V</text>
<text x="157.6" y="29.3">R5</text>
<text x="161.3" y="29.3">330</text>
<text x="228.5" y="26">+3V3</text>
<text x="236.9" y="27.5">PRT-21570</text>
<text x="240.8" y="25">J12</text>
<text x="250.9" y="28.5">+5V</text>
<text x="143.5" y="33.4">R3</text>
<text x="143.5" y="35.9">10k</text>
<text x="172.7" y="35.2">J8</text>
<text x="224" y="30.1">~</text>
<text x="155.7" y="41.5">+5V</text>
<text x="172.7" y="37.7">POLY_FACE</text>
<text x="145.7" y="45.6">+3V3</text>
<text x="152.6" y="45.6">+5V</text>
<text x="143.5" y="52.4">R4</text>
<text x="157.6" y="48.4">R6</text>
<text x="161.3" y="48.4">330</text>
<text x="226.7" y="51.7">+3V3</text>
<text x="143.5" y="55">10k</text>
<text x="172.7" y="54.2">J9</text>
<text x="172.7" y="56.7">POLY_REVOLUTION</text>
<text x="155.7" y="60.6">+5V</text>
<text x="35.2" y="80.9">SIGNAL</text>
<text x="39.5" y="78.3">J1</text>
<text x="128.2" y="98.9">+3V3</text>
<text x="137.1" y="98.9">+3V3</text>
<text x="133.4" y="105">R1</text>
<text x="133.4" y="107.5">4.7k</text>
<text x="142.2" y="105">R2</text>
<text x="142.2" y="107.5">4.7k</text>
<text x="210.6" y="105.8">J11</text>
<text x="265.6" y="107">+12V</text>
<text x="263.9" y="111.4" transform="rotate(-90 263.9 111.4)">+</text>
<text x="255" y="114">Tacho</text>
<text x="255.6" y="119.1">PWM</text>
<text x="269" y="115.7">M1</text>
<text x="269" y="118.2">12V_FAN</text>
<text x="263.9" y="121.5" transform="rotate(-90 263.9 121.5)">-</text>
<text x="55.1" y="126.6">+9V</text>
<text x="265.6" y="129.9">+12V</text>
<text x="61.2" y="134.5">+6V</text>
<text x="255" y="136.9">Tacho</text>
<text x="263.9" y="134.2" transform="rotate(-90 263.9 134.2)">+</text>
<text x="40.3" y="140.6">POWER</text>
<text x="44.6" y="138">J2</text>
<text x="60.9" y="139.5">+3V3</text>
<text x="64.1" y="142.1">+3.5V</text>
<text x="119.3" y="140.6">+3V3</text>
<text x="130" y="140.8">+5V</text>
<text x="140.6" y="140.8">+12V</text>
<text x="150.8" y="140.8">+15V</text>
<text x="160.9" y="140.8">+24V</text>
<text x="179.1" y="140.3">J10</text>
<text x="255.6" y="142">PWM</text>
<text x="269" y="138.5">M2</text>
<text x="269" y="141.1">12V_FAN</text>
<text x="127.5" y="149.5">J3</text>
<text x="137.7" y="149.5">J4</text>
<text x="149.1" y="149.5">J5</text>
<text x="159.3" y="149.5">J6</text>
<text x="169.4" y="149.5">J7</text>
<text x="173" y="146.9">GND</text>
<text x="263.9" y="144.4" transform="rotate(-90 263.9 144.4)">-</text>
<text x="121.9" y="152.8">+3V3</text>
<text x="132.9" y="152.8">+5V</text>
<text x="143.5" y="152.8">+12V</text>
<text x="153.7" y="152.8">+15V</text>
<text x="163.8" y="152.8">+24V</text>
<text x="179.8" y="153">GND</text>
<text x="33" y="167.2">H1</text>
<text x="41.9" y="167.2">H2</text>
<text x="50.8" y="167.2">H3</text>
<text x="59.7" y="167.2">H4</text>
<text x="68.6" y="167.2">H5</text>
<text x="77.5" y="167.2">H6</text>
<text x="86.4" y="167.2">H7</text>
</g>
<g font-size="1.3" fill="#a90000">
<text x="166.3" y="30.2">1</text>
<text x="166.3" y="32.8">2</text>
<text x="166.3" y="35.3">3</text>
<text x="237.4" y="30.2">1</text>
<text x="237.4" y="32.8">3</text>
<text x="237.4" y="35.3">5</text>
<text x="246.3" y="30.2">2</text>
<text x="246.3" y="32.8">4</text>
<text x="246.3" y="35.3">6</text>
<text x="46.9" y="41.7">1</text>
<text x="166.3" y="37.8">4</text>
<text x="166.3" y="40.4">5</text>
<text x="237.4" y="37.8">7</text>
<text x="237.4" y="40.4">9</text>
<text x="245.7" y="40.4">10</text>
<text x="246.3" y="37.8">8</text>
<text x="46.9" y="44.2">2</text>
<text x="46.9" y="46.7">3</text>
<text x="236.8" y="42.9">11</text>
<text x="236.8" y="45.5">13</text>
<text x="245.7" y="42.9">12</text>
<text x="245.7" y="45.5">14</text>
<text x="46.9" y="49.3">4</text>
<text x="46.9" y="51.8">5</text>
<text x="166.3" y="49.3">1</text>
<text x="166.3" y="51.8">2</text>
<text x="236.8" y="48">15</text>
<text x="236.8" y="50.5">17</text>
<text x="236.8" y="53.1">19</text>
<text x="245.7" y="48">16</text>
<text x="245.7" y="50.5">18</text>
<text x="245.7" y="53.1">20</text>
<text x="46.9" y="54.4">6</text>
<text x="46.9" y="56.9">7</text>
<text x="46.9" y="59.4">8</text>
<text x="166.3" y="54.4">3</text>
<text x="166.3" y="56.9">4</text>
<text x="166.3" y="59.4">5</text>
<text x="236.8" y="55.6">21</text>
<text x="236.8" y="58.2">23</text>
<text x="245.7" y="55.6">22</text>
<text x="245.7" y="58.2">24</text>
<text x="46.3" y="64.5">10</text>
<text x="46.9" y="62">9</text>
<text x="236.8" y="60.7">25</text>
<text x="236.8" y="63.2">27</text>
<text x="236.8" y="65.8">29</text>
<text x="245.7" y="60.7">26</text>
<text x="245.7" y="63.2">28</text>
<text x="245.7" y="65.8">30</text>
<text x="46.3" y="67.1">11</text>
<text x="46.3" y="69.6">12</text>
<text x="236.8" y="68.3">31</text>
<text x="236.8" y="70.9">33</text>
<text x="245.7" y="68.3">32</text>
<text x="245.7" y="70.9">34</text>
<text x="46.3" y="72.1">13</text>
<text x="46.3" y="74.7">14</text>
<text x="46.3" y="77.2">15</text>
<text x="236.8" y="73.4">35</text>
<text x="236.8" y="75.9">37</text>
<text x="245.7" y="73.4">36</text>
<text x="245.7" y="75.9">38</text>
<text x="46.3" y="79.8">16</text>
<text x="46.3" y="82.3">17</text>
<text x="236.8" y="78.5">39</text>
<text x="245.7" y="78.5">40</text>
<text x="46.3" y="84.8">18</text>
<text x="46.3" y="87.4">19</text>
<text x="46.3" y="89.9">20</text>
<text x="46.3" y="92.5">21</text>
<text x="46.3" y="95">22</text>
<text x="46.3" y="97.5">23</text>
<text x="46.3" y="100.1">24</text>
<text x="46.3" y="102.6">25</text>
<text x="46.3" y="105.2">26</text>
<text x="46.3" y="107.7">27</text>
<text x="210.7" y="107.7">2</text>
<text x="46.3" y="110.2">28</text>
<text x="46.3" y="112.8">29</text>
<text x="210.7" y="110.2">1</text>
<text x="266.1" y="111.2" transform="rotate(-90 266.1 111.2)">2</text>
<text x="46.3" y="115.3">30</text>
<text x="257.1" y="116.3">3</text>
<text x="257.1" y="121.4">4</text>
<text x="266.1" y="121.4" transform="rotate(-90 266.1 121.4)">1</text>
<text x="52" y="131.8">1</text>
<text x="52" y="134.4">2</text>
<text x="52" y="136.9">3</text>
<text x="266.1" y="134.1" transform="rotate(-90 266.1 134.1)">2</text>
<text x="52" y="139.4">4</text>
<text x="52" y="142">5</text>
<text x="180.3" y="142">4</text>
<text x="257.1" y="139.1">3</text>
<text x="52" y="144.5">6</text>
<text x="123.1" y="149.6">1</text>
<text x="123.1" y="147.1">2</text>
<text x="133.3" y="149.6">1</text>
<text x="133.3" y="147.1">2</text>
<text x="144.7" y="149.6">1</text>
<text x="144.7" y="147.1">2</text>
<text x="154.9" y="149.6">1</text>
<text x="154.9" y="147.1">2</text>
<text x="165" y="149.6">1</text>
<text x="165" y="147.1">2</text>
<text x="180.3" y="149.6">1</text>
<text x="180.3" y="147.1">2</text>
<text x="180.3" y="144.5">3</text>
<text x="257.1" y="144.2">4</text>
<text x="266.1" y="144.2" transform="rotate(-90 266.1 144.2)">1</text>
</g>
<g font-size="1.3" fill="#0000c2">
<text x="142.2" y="71">2.</text>
<text x="144.5" y="68.9">1.</text>
<text x="145.2" y="71">BLACK</text>
<text x="147.5" y="68.9">RED</text>
<text x="152.3" y="68.9">-</text>
<text x="152.3" y="71">-</text>
<text x="155.1" y="68.9">ANODE</text>
<text x="155.1" y="71">CATHODE</text>
<text x="142.4" y="73">3.</text>
<text x="143.4" y="75">4.</text>
<text x="144.8" y="77.1">5.</text>
<text x="145.4" y="73">GREEN</text>
<text x="146.4" y="75">BLUE</text>
<text x="147.8" y="77.1">WHITE</text>
<text x="152.4" y="75">-</text>
<text x="152.7" y="73">-</text>
<text x="154.5" y="77.1">-</text>
<text x="155.1" y="75">OUTPUT</text>
<text x="155.5" y="73">GROUND</text>
<text x="157.2" y="77.1">VCC</text>
</g>
</svg>
